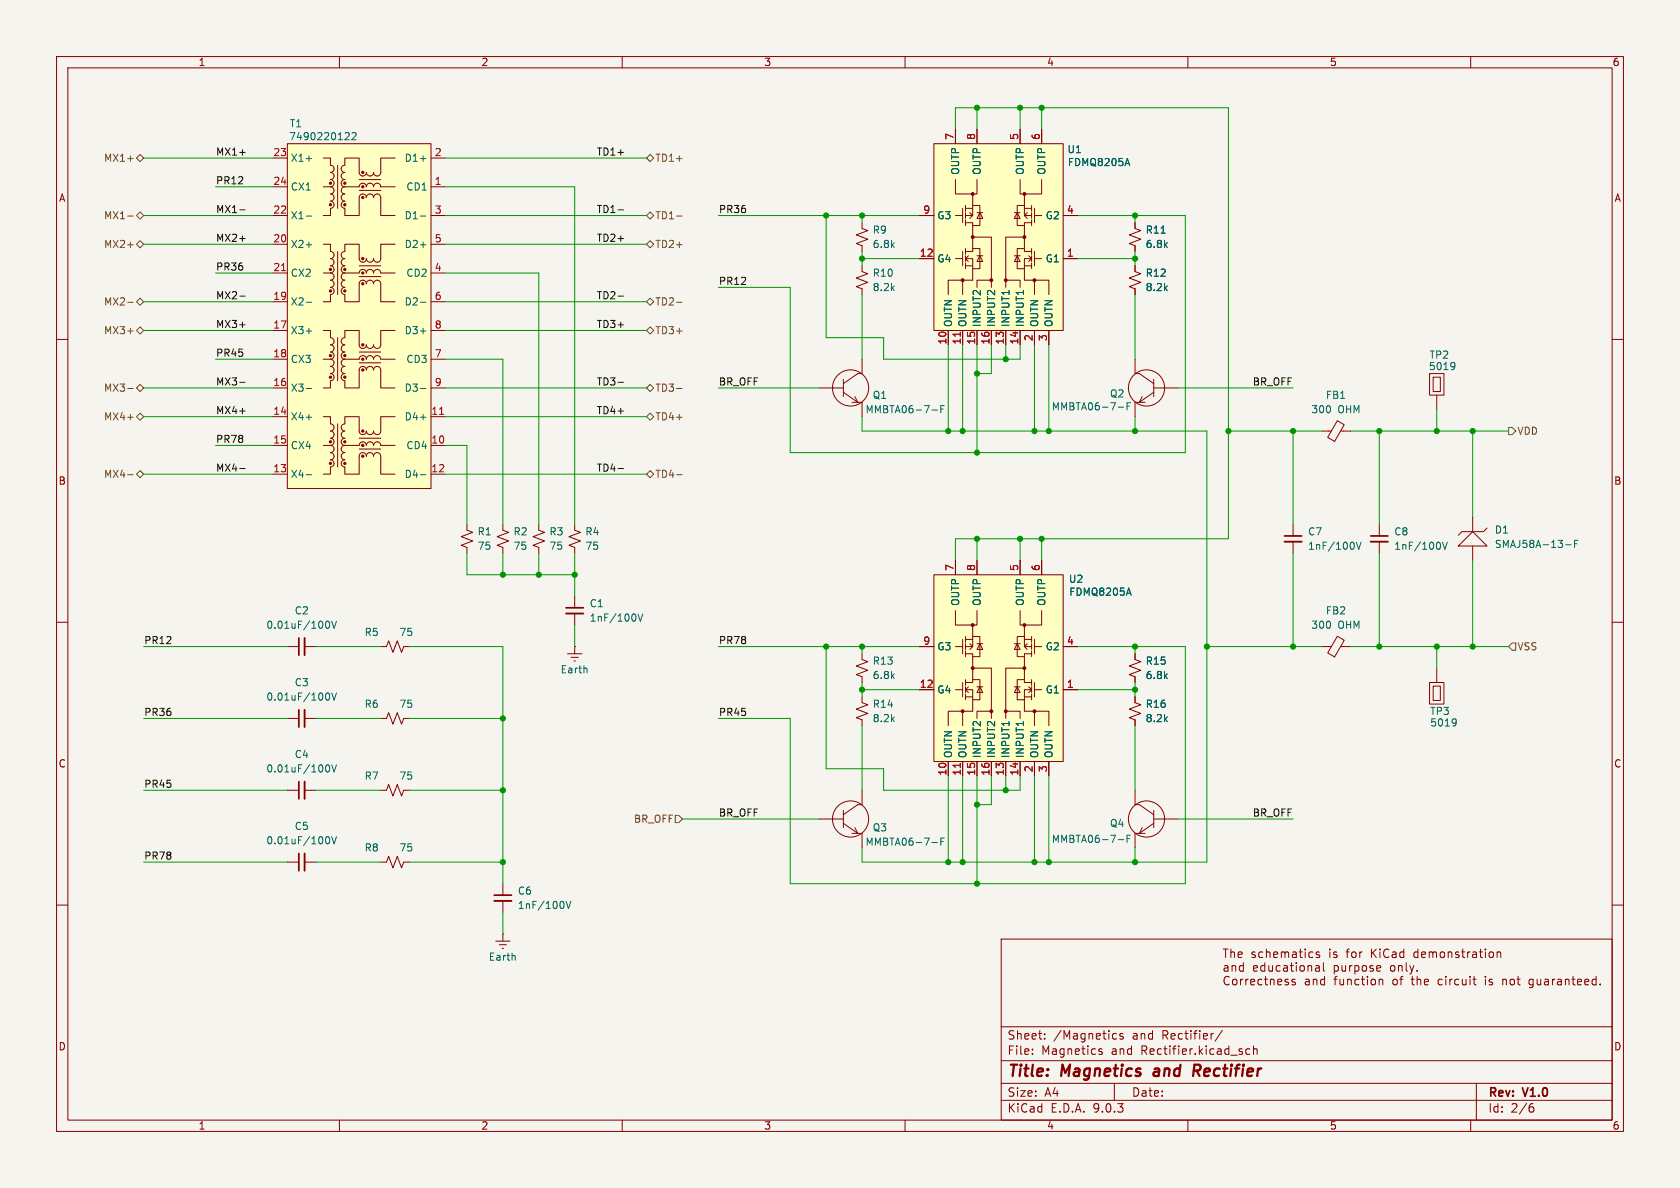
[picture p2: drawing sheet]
<svg xmlns="http://www.w3.org/2000/svg" width="297mm" height="210mm" viewBox="0 0 297 210" stroke-linecap="round" stroke-linejoin="round" font-family="sans-serif">
<path d="M0 0h297v210h-297z" fill="#f5f4ef" stroke="#f5f4ef" stroke-width=".18"/>
<g fill="none" stroke="#840000" stroke-width=".18">
<path d="M10 10h277v190h-277zM12 12h273v186h-273zM60 10v2M110 10v2M160 10v2M210 10v2M260 10v2M10 60h2M200.7 63.5v2.5h.7l2.6 1.8M202.4 71.1h-1.7v2.6M204 68.6h4.3M204 67.1v3"/>
<path d="M204 69.3l-2.6 1.8 .5-1M285 60h2M95.2 92.7v1l1.1 .4-2.1 .8 2.1 .7-2.1 .8 1 .4v1M101.6 92.7v1l1 .4-2 .8 2 .7-2 .8 1 .4v1M228.6 92.7v2M228.6 95.8v2M10 110h2M285 110h2M10 160h2M177 166h108v32h-108zM216.2 167.8h.9M216.7 167.8v1.5"/>
<path d="M216.7 172.7a.74 .74 0 0 0-.3 .9 .74 .74 0 0 0 .8 .4h.1M217.2 172.7h.1M217.6 167.8v1.5M217.6 168.4l.2-.1h.4v1M218 173.2l.4-.1 .3 .3v.4l-.3 .3-.4-.1-.1-.2v-.4zM218.9 168.8l.7-.2-.1-.3h-.4l-.2 .2 .1 .7h.5M219.3 173.1v1M219.7 173.1l-.2 .1-.2 .2M220.2 173.1v1M220.7 173.1l-.3 .1-.2 .2M221.1 173.6l.7-.1-.1-.3-.4-.1-.2 .2 .1 .7h.5M221.9 168.3h-.4l-.2 .2 .1 .2 .5 .1v.4h-.6"/>
<path d="M223.1 173.2l-.4-.1-.3 .3v.4l.1 .2h.6M223.2 168.3h-.4l-.3 .3v.4l.2 .2h.5M223.5 173.1h.6M223.7 172.6v1.3l.4 .2M223.9 168.4l.2-.1h.4v1M223.9 167.8v1.5M224.6 173.2l.2-.1 .4 .1v.9M224.6 173.1v1M225.2 168.8l.7-.2-.1-.3h-.4l-.2 .2v.7h.6M225.9 173.6l.7-.1-.1-.3-.4-.1-.2 .2 .1 .7h.5M226.5 168.4l.5-.1 .2 .2M226.5 168.3v1"/>
<path d="M227.2 168.5l.2-.2h.3l.1 1M227.2 168.5v.8M227.7 173.2l-.3-.1-.2 .2v.2l.5 .2v.3h-.5M228.5 168.3h.6l.1 1M229 173.2l-.4-.1-.2 .2 .1 .2 .5 .2v.3h-.6M229.2 168.6l-.5 .1a.29 .29 0 0 0-.3 .3 .29 .29 0 0 0 .3 .3l.5-.1M229.7 168.3h.5M229.9 167.8v1.3l.3 .2M230.7 167.8v.1M230.7 168.3v1M230.8 173.2h.6l.1 .9M231.5 173.5h-.5a.29 .29 0 0 0-.3 .3 .29 .29 0 0 0 .3 .3l.5-.1"/>
<path d="M232.1 168.3h-.4l-.3 .3v.4l.1 .2h.6M232.2 173.2l.2-.1 .3 .1 .1 .9M232.2 173.1v1M232.6 170.8h.6v.9M233.2 171l-.5 .1a.29 .29 0 0 0-.2 .3 .29 .29 0 0 0 .2 .3l.5-.1M233.2 168.3h-.3l-.2 .2v.2l.5 .1v.4h-.5M234 170.2v1.3l.2 .2M234.2 173.2l-.5-.1-.2 .3v.4l.1 .2h.6M234.2 172.6v1.5M235.1 167.8v.1M235.1 168.3v1M235.8 173.1h.6"/>
<path d="M236.1 172.7l-.1 1.4M236.3 168.3h-.3l-.3 .2 .1 .2 .5 .1v.4h-.6M236.9 173.1l.1 .9 .3 .1 .2-.1M237.2 170.7v.8l.1 .1 .4 .1M237.5 173.1v1M238 168.3h.5M238.2 173.2l.3-.1 .3 .1 .1 .9M238.2 173.1v1M238.5 167.8l-.3 .2v1.3M239.1 168.3h.4l.2 .3v.4l-.2 .3-.4-.1-.1-.2v-.4zM240.2 173.2l-.4-.1-.3 .3v.4l.2 .2h.5M240.4 168.3v1"/>
<path d="M240.7 173.1h.5M240.8 168.3h-.3l-.1 .3M240.9 172.6v1.3l.3 .2M241.3 170.7l.3 .3v.4l-.3 .3M241.7 172.6v.1M241.7 173.1v1M242.5 167.8v1.5M242.5 173.2l.4-.1 .3 .3v.4l-.3 .3-.4-.1-.1-.2v-.4zM242.7 168.4l.6 .9M243.3 167.8l-.8 .8M243.8 173.2l.2-.1 .4 .1 .1 .9M243.8 173.1v1"/>
<path d="M244 167.8v.1M244 168.3v1M245.5 167.9a.6 .6 0 0 0-.7 0 .6 .6 0 0 0-.2 .7 .56 .56 0 0 0 .3 .6 .56 .56 0 0 0 .6-.1M246.2 168.3h.5l.1 1M246.4 173.2l.3-.1 .3 .3v.4l-.3 .3-.3-.1-.2-.2v-.4zM246.8 168.6l-.5 .1a.29 .29 0 0 0-.2 .3 .29 .29 0 0 0 .2 .3l.5-.1M247.5 173.1h.5M247.7 172.7v1.4M248.2 168.3h-.5l-.2 .3v.4l.1 .2h.6M248.2 167.8v1.5M249.2 170.7l.4 1M249.5 173.1h.5"/>
<path d="M249.6 171.7l-.1 .3-.3 .2M249.7 172.6v1.3l.3 .2M250 170.7l-.4 1M250.5 173.2l.2-.1 .4 .1 .1 .9M250.5 172.6v1.5M250.7 168.3h-.5l-.2 .3v.4l.1 .2h.6M250.7 167.8v1.5M251.3 168.8l.7-.2v-.3h-.5l-.2 .2 .1 .7h.6M251.8 173.6l.7-.1v-.3l-.5-.1-.2 .2 .1 .7h.6M252.7 168.4l.4-.1 .2 .2M252.7 168.3v1M253.3 168.5l.2-.2h.4l.1 1"/>
<path d="M253.3 168.5v.8M254.7 168.3h.4l.3 .3v.4l-.3 .3-.4-.1-.1-.2v-.4zM255 173.2l-.5-.1-.3 .3v.4l.2 .2h.6M255.5 172.7h.1M255.6 172.6v.1M255.6 173.1v1M255.7 172.7h-.1M256 168.4l.2-.1h.4l.1 1M256 168.3v1M256.3 173.1v1M256.7 173.1l-.2 .1-.2 .2M257.9 173.2l-.4-.1-.3 .3v.4l.1 .2h.6"/>
<path d="M257.9 168.3h-.4l-.2 .2 .1 .2 .5 .1v.4h-.6M258.4 168.3h.6M258.5 173.1l.1 .9 .4 .1 .2-.1M258.6 167.8v1.3l.4 .2M259.2 173.1v1M259.5 168.3v1M259.8 172.7h.1M259.9 172.6v.1M259.9 173.1v1M259.9 168.3h-.3l-.1 .3M260 172.7h-.1M260.4 173.1h.6"/>
<path d="M260.4 168.3h.6v1M260.6 172.6v1.3l.4 .2M261 168.6l-.5 .1a.29 .29 0 0 0-.2 .3 .29 .29 0 0 0 .2 .3l.5-.1M261.5 168.3h.6M261.7 167.8v1.3l.4 .2M262.5 172.7h.1M262.6 172.6v.1M262.6 173.1v1M262.6 167.8v.1M262.6 168.3v1M262.7 172.7h-.1M263.4 168.3h.3l.3 .3v.4l-.3 .3-.3-.1-.2-.2v-.4z"/>
<path d="M263.8 173.2l-.3-.1-.3 .2 .1 .2 .5 .2v.3h-.6M264.7 168.4l.2-.1h.3l.1 1M264.7 168.3v1M265.7 173.2l.2-.1 .3 .1 .1 .9M265.7 173.1v1M267.1 173.2l.4-.1 .2 .3v.4l-.2 .3-.4-.1-.1-.2v-.4zM268.2 173.1h.5M268.4 172.6v1.3l.3 .2M271 173.2l-.4-.1-.3 .3v.4l.2 .2h.5M271 173.1v1.2l-.3 .3-.3-.1M271.7 173.1l.1 .9 .4 .1 .2-.1M272.4 173.1v1"/>
<path d="M273.1 173.2h.6v.9M273.7 173.5h-.5a.29 .29 0 0 0-.2 .3 .29 .29 0 0 0 .2 .3l.5-.1M274.5 173.1v1M274.9 173.1l-.3 .1-.1 .2M275.4 173.2h.6v.9M276 173.5h-.5a.29 .29 0 0 0-.2 .3 .29 .29 0 0 0 .2 .3l.5-.1M276.7 173.2l.3-.1 .3 .1 .1 .9M276.7 173.1v1M277.9 173.1h.6M278.1 172.6v1.3l.4 .2M278.9 173.6l.7-.1-.1-.3-.4-.1-.2 .2 .1 .7h.5M280.2 173.6l.7-.1-.1-.3-.4-.1-.2 .2v.7h.6"/>
<path d="M282.2 173.2l-.5-.1-.2 .3v.4l.1 .2h.6M282.2 172.6v1.5M282.9 174v.1M285 160h2M60 198v2M110 198v2M160 198v2M177 194.5h108M177 191.5h108M177 187.5h108M177 181.5h108M182.5 186.3v.1"/>
<path d="M182.5 185.5v.1M184.7 183.6v.1M184.7 182.8v.1M194.2 185.7l.7 .4-.2 .3-.5-.1M194.8 185.5l-.3-.1-.3 .2M197 182.7l.4 .1M197 191.5v3M197.4 183.6l-.4 .1M198.5 182.8l-.3-.1-.2 .2v.2l.5 .2v.3h-.5M210 198v2M216.1 182.1l-1.3 2M221 185.5l-.5-.1-.3 .3v.4l.2 .2h.6"/>
<path d="M221.6 185.5l.2-.1 .4 .1v.9M221.6 184.9v1.5M260 198v2M261 191.5v6.5M270.6 195.7h.4l.2 .3-.1 .5-.5 .1M271 195.1l-.4 .1"/>
<circle cx="202.7" cy="68.6" r="3.2"/>
</g>
<path d="M204.1 189.5l-.2 .4 .3 .3M211.5 189.3l.6 .9M211.9 188.2h-.7l-.3 2M212 189.2l-1 .1" fill="none" stroke="#840000" stroke-width=".4"/>
<path d="M197.7 72h.9M199.3 71.8h.4M199.9 71.2h-.6v1.3M239.4 96.1v.8M239.8 95.8l.4 1.3 .4-1.3" fill="none" stroke="#006464" stroke-width=".18"/>
<path d="M227.1 94.7h3" fill="none" stroke="#840000" stroke-width=".3"/>
<path d="M227.1 95.8h3" fill="none" stroke="#840000" stroke-width=".33"/>
<path d="M50.8 25.4h25.4v61h-25.4z" fill="#ffffc2"/>
<g fill="none" stroke="#840000" stroke-width=".18">
<path d="M48.3 33h2.5M48.3 27.9h2.5M48.3 38.1h2.5M50.8 25.4h25.4v61h-25.4zM57.1 27.9h1.3v1.3a.63 .63 0 0 1 .7 .6 .63 .63 0 0 1-.7 .7 .63 .63 0 0 1 .7 .6 .63 .63 0 0 1-.7 .6 .63 .63 0 0 1 .7 .7 .63 .63 0 0 1-.7 .6M57.1 33h1.3M58.4 33a.63 .63 0 0 1 .7 .7 .63 .63 0 0 1-.7 .6 .63 .63 0 0 1 .7 .6 .63 .63 0 0 1-.7 .7 .63 .63 0 0 1 .7 .6 .63 .63 0 0 1-.7 .6v1.3h-1.3M59.7 29.2v7.6M61 33a.63 .63 0 0 0-.7 .6 .63 .63 0 0 0 .7 .7 .63 .63 0 0 0-.7 .6 .63 .63 0 0 0 .7 .7 .64 .64 0 0 0-.7 .6 .64 .64 0 0 0 .7 .6v1.3h2.5v-3.2a.64 .64 0 0 1 .6-.6 .64 .64 0 0 1 .7 .6 .64 .64 0 0 1 .6-.6 .64 .64 0 0 1 .6 .6 .63 .63 0 0 1 .7-.6 .63 .63 0 0 1 .6 .6v3.2h2.5M61 33h2.5a.63 .63 0 0 1 .6-.6 .63 .63 0 0 1 .7 .6 .64 .64 0 0 1 .6-.6 .64 .64 0 0 1 .6 .6 .63 .63 0 0 1 .7-.6 .63 .63 0 0 1 .6 .6h2.5M63.5 31.8h3.8M63.5 33.7h3.8"/>
<path d="M64.8 30.5a.64 .64 0 0 1-.7 .6 .64 .64 0 0 1-.6-.6v-2.6h-2.5v1.3a.64 .64 0 0 0-.7 .6 .64 .64 0 0 0 .7 .7 .63 .63 0 0 0-.7 .6 .63 .63 0 0 0 .7 .6 .64 .64 0 0 0-.7 .7 .64 .64 0 0 0 .7 .6M69.8 27.9h-2.5v2.6a.63 .63 0 0 1-.6 .6 .63 .63 0 0 1-.7-.6 .63 .63 0 0 1-.6 .6 .63 .63 0 0 1-.6-.6M76.2 33h2.5M76.2 27.9h2.5M76.2 38.1h2.5M152.4 39.4v1l1 .4-2 .7 2 .8-2 .8 1 .3v1.1M48.3 48.3h2.5M48.3 43.2h2.5M48.3 53.3h2.5M48.3 58.4h2.5M57.1 43.2h1.3v1.3a.63 .63 0 0 1 .7 .6 .63 .63 0 0 1-.7 .6 .63 .63 0 0 1 .7 .7 .63 .63 0 0 1-.7 .6 .63 .63 0 0 1 .7 .6 .63 .63 0 0 1-.7 .7M57.1 58.4h1.3v1.3a.63 .63 0 0 1 .7 .6 .63 .63 0 0 1-.7 .7 .63 .63 0 0 1 .7 .6 .63 .63 0 0 1-.7 .6 .63 .63 0 0 1 .7 .7 .63 .63 0 0 1-.7 .6"/>
<path d="M57.1 48.3h1.3M58.4 48.3a.63 .63 0 0 1 .7 .6 .63 .63 0 0 1-.7 .6 .63 .63 0 0 1 .7 .7 .63 .63 0 0 1-.7 .6M58.4 50.8a.63 .63 0 0 1 .7 .6 .63 .63 0 0 1-.7 .7v1.2h-1.3M59.7 44.5v7.6M59.7 59.7v7.6M61 48.3a.63 .63 0 0 0-.7 .6 .63 .63 0 0 0 .7 .6 .63 .63 0 0 0-.7 .7 .63 .63 0 0 0 .7 .6 .64 .64 0 0 0-.7 .6 .64 .64 0 0 0 .7 .7v1.2h2.5v-3.1a.64 .64 0 0 1 .6-.7 .64 .64 0 0 1 .7 .7 .64 .64 0 0 1 .6-.7 .64 .64 0 0 1 .6 .7 .63 .63 0 0 1 .7-.7 .63 .63 0 0 1 .6 .7v3.1h2.5M61 45.7a.63 .63 0 0 0-.7 .7 .63 .63 0 0 0 .7 .6 .64 .64 0 0 0-.7 .6 .64 .64 0 0 0 .7 .7M63.5 47h3.8M63.5 48.9h3.8M64.1 47.6a.64 .64 0 0 1 .7 .7 .64 .64 0 0 1 .6-.7M64.1 47.6a.64 .64 0 0 0-.6 .7h-2.5M64.8 45.7a.64 .64 0 0 1-.7 .7 .64 .64 0 0 1-.6-.7v-2.5h-2.5v1.3a.64 .64 0 0 0-.7 .6 .64 .64 0 0 0 .7 .6"/>
<path d="M65.4 47.6a.66 .66 0 0 1 .6 .7 .63 .63 0 0 1 .7-.7M66.7 47.6a.64 .64 0 0 1 .6 .7h2.5M69.8 43.2h-2.5v2.5a.63 .63 0 0 1-.6 .7 .63 .63 0 0 1-.7-.7 .63 .63 0 0 1-.6 .7 .63 .63 0 0 1-.6-.7M69.8 58.4h-2.5v2.6a.63 .63 0 0 1-.6 .6 .63 .63 0 0 1-.7-.6 .63 .63 0 0 1-.6 .6 .63 .63 0 0 1-.6-.6M76.2 48.3h2.5M76.2 43.2h2.5M76.2 53.3h2.5M76.2 58.4h2.5M152.4 47v1l1 .4-2 .7 2 .8-2 .8 1 .4v1M48.3 63.5h2.5M48.3 78.7h2.5M48.3 68.6h2.5"/>
<path d="M48.3 73.7h2.5M57.1 73.7h1.3v1.2a.64 .64 0 0 1 .7 .7 .64 .64 0 0 1-.7 .6 .63 .63 0 0 1 .7 .6 .63 .63 0 0 1-.7 .7 .63 .63 0 0 1 .7 .6 .63 .63 0 0 1-.7 .6M57.1 78.7h1.3a.63 .63 0 0 1 .7 .7 .63 .63 0 0 1-.7 .6 .63 .63 0 0 1 .7 .6 .63 .63 0 0 1-.7 .7 .63 .63 0 0 1 .7 .6 .63 .63 0 0 1-.7 .7v1.2h-1.3M57.1 63.5h1.3M58.4 63.5a.63 .63 0 0 1 .7 .6 .63 .63 0 0 1-.7 .7 .63 .63 0 0 1 .7 .6 .63 .63 0 0 1-.7 .6 .63 .63 0 0 1 .7 .7 .63 .63 0 0 1-.7 .6v1.3h-1.3M59.7 74.9v7.7M61 63.5a.63 .63 0 0 0-.7 .6 .63 .63 0 0 0 .7 .7 .63 .63 0 0 0-.7 .6 .63 .63 0 0 0 .7 .6 .64 .64 0 0 0-.7 .7 .64 .64 0 0 0 .7 .6v1.3h2.5v-3.2a.64 .64 0 0 1 .6-.6 .64 .64 0 0 1 .7 .6 .64 .64 0 0 1 .6-.6 .64 .64 0 0 1 .6 .6 .63 .63 0 0 1 .7-.6 .63 .63 0 0 1 .6 .6v3.2h2.5M61 63.5h2.5a.63 .63 0 0 1 .6-.6 .63 .63 0 0 1 .7 .6 .64 .64 0 0 1 .6-.6 .64 .64 0 0 1 .6 .6 .63 .63 0 0 1 .7-.6 .63 .63 0 0 1 .6 .6h2.5M61 78.7h2.5a.64 .64 0 0 1 .6-.6 .64 .64 0 0 1 .7 .6 .64 .64 0 0 1 .6-.6 .64 .64 0 0 1 .6 .6 .63 .63 0 0 1 .7-.6 .63 .63 0 0 1 .6 .6h2.5M63.5 62.2h3.8M63.5 64.1h3.8M63.5 77.5h3.8"/>
<path d="M63.5 79.4h3.8M64.8 76.2a.65 .65 0 0 0 .6 .6M64.8 76.2a.64 .64 0 0 1-.7 .6 .64 .64 0 0 1-.6-.6v-2.5h-2.5v1.2a.63 .63 0 0 0-.7 .7 .63 .63 0 0 0 .7 .6 .63 .63 0 0 0-.7 .6 .63 .63 0 0 0 .7 .7 .63 .63 0 0 0-.7 .6 .63 .63 0 0 0 .7 .6 .63 .63 0 0 0-.7 .7 .63 .63 0 0 0 .7 .6 .63 .63 0 0 0-.7 .6 .63 .63 0 0 0 .7 .7 .64 .64 0 0 0-.7 .6 .64 .64 0 0 0 .7 .7v1.2h2.5v-3.2a.64 .64 0 0 1 .6-.6 .64 .64 0 0 1 .7 .6 .64 .64 0 0 1 .6-.6 .64 .64 0 0 1 .6 .6 .63 .63 0 0 1 .7-.6 .63 .63 0 0 1 .6 .6v3.2h2.5M64.8 61a.64 .64 0 0 1-.7 .6 .64 .64 0 0 1-.6-.6v-2.6h-2.5v1.3a.64 .64 0 0 0-.7 .6 .64 .64 0 0 0 .7 .7 .63 .63 0 0 0-.7 .6 .63 .63 0 0 0 .7 .6 .64 .64 0 0 0-.7 .7 .64 .64 0 0 0 .7 .6M65.4 76.8a.63 .63 0 0 0 .6-.6 .65 .65 0 0 0 .7 .6M69.8 73.7h-2.5v2.5a.63 .63 0 0 1-.6 .6M76.2 63.5h2.5M76.2 78.7h2.5M76.2 68.6h2.5M76.2 73.7h2.5M144.8 68.6h4.3M149.1 67.1v3"/>
<path d="M149.1 69.3l2.5 1.8-.5-1M150.6 71.1h1.8v2.6M152.4 63.5v2.5h-.8l-2.5 1.8M48.3 83.8h2.5M76.2 83.8h2.5M260.3 94l2.6 2.5h-5.1zM260.3 91.4v2.6M260.3 96.5v2.6M262.9 93.3l-.6 .7h-3.9l-.6 .6M100.3 115.6h2.6M101 116.2h1.2M101.5 116.8h.2"/>
<path d="M101.6 114.3h.1M101.6 114.3v1.3M200.7 115.6v1l1 .4-2.1 .7 2.1 .8-2.1 .8 1.1 .3v1.1M50.8 139.7h2M53.8 139.7h2.1M67.3 139.7h1l.4-1 .8 2 .7-2 .8 2 .4-1h1M67.3 152.4h1l.4-1 .8 2 .7-2 .8 2 .4-1h1"/>
<circle cx="150.4" cy="68.6" r="3.2"/>
</g>
<g fill="#840000" stroke="#840000" stroke-width=".18">
<circle cx="64.1" cy="30.5" r=".2"/>
<circle cx="64.1" cy="33" r=".2"/>
<circle cx="64.1" cy="34.9" r=".2"/>
<circle cx="64.1" cy="45.7" r=".2"/>
<circle cx="64.1" cy="48.3" r=".2"/>
<circle cx="64.1" cy="50.2" r=".2"/>
<circle cx="64.1" cy="61" r=".2"/>
<circle cx="64.1" cy="63.5" r=".2"/>
<circle cx="64.1" cy="65.4" r=".2"/>
<circle cx="64.1" cy="76.2" r=".2"/>
<circle cx="64.1" cy="78.7" r=".2"/>
<circle cx="64.1" cy="80.6" r=".2"/>
<circle cx="61" cy="32.4" r=".2"/>
<circle cx="61" cy="36.2" r=".2"/>
<circle cx="61" cy="47.6" r=".2"/>
<circle cx="61" cy="51.4" r=".2"/>
<circle cx="61" cy="62.9" r=".2"/>
<circle cx="61" cy="66.7" r=".2"/>
<circle cx="61" cy="78.1" r=".2"/>
<circle cx="61" cy="81.9" r=".2"/>
<circle cx="58.4" cy="32.4" r=".2"/>
<circle cx="58.4" cy="36.2" r=".2"/>
<circle cx="58.4" cy="47.6" r=".2"/>
<circle cx="58.4" cy="51.4" r=".2"/>
<circle cx="58.4" cy="62.9" r=".2"/>
<circle cx="58.4" cy="66.7" r=".2"/>
<circle cx="58.4" cy="78.1" r=".2"/>
<circle cx="58.4" cy="81.9" r=".2"/>
</g>
<g fill="none" stroke="#006464" stroke-width=".18">
<path d="M54.1 28h1M54.1 38.2h1M61.2 23.4l.4 .1 .1 .3-.7 .9h.7M62.2 23.6l.5-.2 .3 .4-.8 .9h.8M74.3 28h1M74.3 38.2h1M54.1 43.3h1M54.1 53.4h1M54.1 58.5h1M74.3 43.3h1M74.3 53.4h1M74.3 58.5h1"/>
<path d="M54.1 68.7h1M54.1 73.8h1M74.3 68.7h1M74.3 73.8h1M164.8 72.5h.9M166.3 72.3h.4M166.9 71.7h-.6v1.3M54.1 83.9h1M74.3 83.9h1M276.8 96.3h1M278.4 96.1h.4M279 95.5h-.6v1.3"/>
<path d="M103.7 118.2l.1 .7M57.7 135.3l.2-.1a.68 .68 0 0 1 .4 .6 .68 .68 0 0 1-.4 .7l-.2-.2M58.6 135.2l.5 1.3 .4-1.3"/>
</g>
<path d="M49.8 47.8h.7M77.7 73.2h.7" fill="none" stroke="#a90000" stroke-width=".18"/>
<path d="M52.8 138.2v3" fill="none" stroke="#840000" stroke-width=".3"/>
<path d="M53.8 138.2v3" fill="none" stroke="#840000" stroke-width=".33"/>
<path d="M165.1 101.6h22.9v33h-22.9z" fill="#ffffc2"/>
<g fill="none" stroke="#840000" stroke-width=".18">
<path d="M233.7 76.2h1.6M236.4 74.4l1.2 .7-1.7 2.9-1.2-.7zM237 76.2h1.8M252.7 66h2.6v3.9h-2.6zM253.4 66.7h1.2v2.5h-1.2zM254 69.9v2.5M82.5 92.7v1l1.1 .4-2.1 .8 2.1 .7-2.1 .8 1 .4v1M88.9 92.7v1l1 .4-2 .8 2 .7-2 .8 1 .4v1M168.9 99.1v2.5M172.7 99.1v2.5M180.3 99.1v2.5M184.1 99.1v2.5"/>
<path d="M243.8 92.7v2M243.8 95.8v2M50.8 114.3h2M53.8 114.3h2.1M67.3 114.3h1l.4-1 .8 2 .7-2 .8 2 .4-1h1M101.6 105.4v2M101.6 108.5v2M152.4 115.6v1l1 .4-2 .7 2 .8-2 .8 1 .3v1.1M162.6 114.3h2.5M165.1 101.6h22.9v33h-22.9zM168.9 108v2.5h3.8v-2.5M168.9 114.3h1.3"/>
<path d="M170.2 113v2.6M170.7 115.6h1.3v5.1h-1.3M170.7 112.5v1M170.7 113.8v1M170.7 115.1v1M171.4 113.8l.6 .5-.6 .5M172 110.5v2.5h-1.3M172 113v1.3h-1.3M172 112.5h1.2v3.6h-1.2M172 118.1h3.3v8.9M172.7 113.8h1M173.2 113.8l.5 1h-1z"/>
<path d="M179.3 113.8h1M179.8 113.8l.5 1h-1zM180.3 108v2.5h3.8v-2.5M181.1 112.5h-1.3v3.6h1.3M181.1 118.1h-3.3v8.9M181.1 110.5v2.5h1.3M181.1 113v1.3h1.3M181.6 113.8l-.5 .5 .5 .5M182.4 115.6h-1.3v5.1h1.3M182.4 112.5v1M182.4 113.8v1M182.4 115.1v1"/>
<path d="M182.9 114.3h1.2M182.9 113v2.6M188 114.3h2.5M233.7 114.3h1.6M236.4 112.5l1.2 .7-1.7 2.9-1.2-.7zM237 114.3h1.8M254 118.1v2.6M50.8 127h2M53.8 127h2.1M67.3 127h1l.4-1 .8 2 .7-2 .8 2 .4-1h1M152.4 123.2v1l1 .4-2 .7 2 .8-2 .8 1 .4v1M152.4 139.7v2.5h-.8l-2.5 1.8"/>
<path d="M162.6 121.9h2.5M167.6 134.6v2.6M168.9 121.9h1.3M170.2 125.7v2.6M170.2 120.7v2.5M170.2 134.6v2.6M170.7 121.9h1.3v3.8h-4.4v2.6M170.7 120.1v1.1M170.7 121.4v1M170.7 122.7v1M170.7 121.9l.5 .5M170.7 123.2h1.3"/>
<path d="M171.2 121.4l-.5 .5M172 120.1h1.2v3.6h-1.2M172.7 121.4h1M172.7 134.6v2.6M173.2 121.4l.5 1h-1zM175.3 125.7h-2.6v1.3M175.3 134.6v2.6M177.8 125.7h2.5v1.3M177.8 134.6v2.6M179.3 121.4h1M179.8 121.4l.5 1h-1zM180.3 134.6v2.6"/>
<path d="M181.1 120.1h-1.3v3.6h1.3M181.1 123.2h1.3M181.9 121.4l.5 .5M182.4 121.9h-1.3v3.8h4.3v2.6M182.4 120.1v1.1M182.4 121.4v1M182.4 122.7v1M182.4 121.9l-.5 .5M182.9 125.7v2.6M182.9 121.9h1.2M182.9 120.7v2.5M182.9 134.6v2.6"/>
<path d="M185.4 134.6v2.6M188 121.9h2.5M200.7 123.2v1l1 .4-2.1 .7 2.1 .8-2.1 .8 1.1 .4v1M200.7 139.7v2.5h.7l2.6 1.8M252.7 120.7h2.6v3.8h-2.6zM253.4 121.3h1.2v2.5h-1.2zM50.8 152.4h2M53.8 152.4h2.1M88.9 156.2v2M88.9 159.3v2M144.8 144.8h4.3M149.1 143.3v3"/>
<path d="M149.1 145.5l2.5 1.8-.5-1M150.6 147.3h1.8v2.6M202.4 147.3h-1.7v2.6M204 144.8h4.3M204 143.3v3M204 145.5l-2.6 1.8 .5-1M87.6 166.4h2.6M88.3 167h1.2M88.8 167.6h.2M88.9 165.1h.1M88.9 165.1v1.3"/>
<circle cx="150.4" cy="144.8" r="3.2"/>
<circle cx="202.7" cy="144.8" r="3.2"/>
</g>
<g fill="#840000" stroke="#840000" stroke-width=".18">
<circle cx="170.2" cy="125.7" r=".25"/>
<circle cx="172" cy="110.5" r=".25"/>
<circle cx="172" cy="118.1" r=".25"/>
<circle cx="175.3" cy="125.7" r=".25"/>
<circle cx="177.8" cy="125.7" r=".25"/>
<circle cx="181.1" cy="110.5" r=".25"/>
<circle cx="181.1" cy="118.1" r=".25"/>
<circle cx="182.9" cy="125.7" r=".25"/>
</g>
<path d="M169.8 134.9v.7" fill="none" stroke="#a90000" stroke-width=".18"/>
<g fill="none" stroke="#006464" stroke-width=".18">
<path d="M257 64.1l.1 .1a1.03 1.03 0 0 1-.1 1.1M257.2 64.6l-.2 .3M254.6 96.1v.8M255 95.8l.4 1.3 .5-1.3M57.7 109.9l.2-.1a.68 .68 0 0 1 .4 .6 .68 .68 0 0 1-.4 .7l-.2-.2M58.6 109.8l.5 1.3 .4-1.3M112.4 108.8v.8M112.8 108.5l.4 1.3 .4-1.3M199.3 104.9h.6M199.6 104l.4 1.2M57.7 122.6l.2-.1a.68 .68 0 0 1 .4 .6 .68 .68 0 0 1-.4 .7l-.2-.2M58.6 122.5l.5 1.3 .4-1.3"/>
<path d="M178.4 127.5v.8M180.9 127.5v.8M257.2 127.1l.2 .1a1.03 1.03 0 0 1-.2 1.1M257.4 127.6l-.2 .3M57.7 148l.2-.1a.68 .68 0 0 1 .4 .6 .68 .68 0 0 1-.4 .7l-.2-.2M58.6 147.9l.5 1.3 .4-1.3M99.7 159.6v.8M100.1 159.3l.4 1.3 .4-1.3M164.8 148.9h.9M166.3 148.8h.4M166.9 148.2h-.6v1.2M197.7 148.4h.9"/>
<path d="M199.3 148.3h.4M199.9 147.6h-.6v1.3M91 169l.1 .7"/>
</g>
<path d="M242.3 94.7h3.1M52.8 112.8v3M100.1 107.4h3M52.8 125.5v3M52.8 150.9v3M87.4 158.2h3" fill="none" stroke="#840000" stroke-width=".3"/>
<path d="M242.3 95.8h3.1M53.8 112.8v3M100.1 108.5h3M53.8 125.5v3M53.8 150.9v3M87.4 159.3h3" fill="none" stroke="#840000" stroke-width=".33"/>
<path d="M165.1 25.4h22.9v33h-22.9z" fill="#ffffc2"/>
<g fill="none" stroke="#840000" stroke-width=".18">
<path d="M162.6 38.1h2.5M165.1 25.4h22.9v33h-22.9zM168.9 31.8v2.5h3.8v-2.5M168.9 38.1h1.3M168.9 22.9v2.5M170.2 36.8v2.6M170.7 39.4h1.3v5.1h-1.3M170.7 36.3v1M170.7 37.6v1M170.7 38.9v1M171.4 37.6l.6 .5-.6 .5M172 34.3v2.5h-1.3"/>
<path d="M172 36.8v1.3h-1.3M172 36.3h1.2v3.6h-1.2M172.7 37.6h1M172.7 22.9v2.5M173.2 37.6l.5 1h-1zM179.3 37.6h1M179.8 37.6l.5 1h-1zM180.3 31.8v2.5h3.8v-2.5M180.3 22.9v2.5M181.1 36.3h-1.3v3.6h1.3M181.1 34.3v2.5h1.3M181.1 36.8v1.3h1.3"/>
<path d="M181.6 37.6l-.5 .5 .5 .5M182.4 39.4h-1.3v5.1h1.3M182.4 36.3v1M182.4 37.6v1M182.4 38.9v1M182.9 38.1h1.2M182.9 36.8v2.6M184.1 22.9v2.5M188 38.1h2.5M200.7 39.4v1l1 .4-2.1 .7 2.1 .8-2.1 .8 1.1 .3v1.1M162.6 45.7h2.5M167.6 58.4v2.6"/>
<path d="M168.9 45.7h1.3M170.2 49.5v2.6M170.2 44.5v2.5M170.2 58.4v2.6M170.7 45.7h1.3v3.8h-4.4v2.6M170.7 43.9v1.1M170.7 45.2v1M170.7 46.5v1M170.7 45.7l.5 .5M170.7 47h1.3M171.2 45.2l-.5 .5M172 41.9h3.3v8.9"/>
<path d="M172 43.9h1.2v3.6h-1.2M172.7 45.2h1M172.7 58.4v2.6M173.2 45.2l.5 1h-1zM175.3 49.5h-2.6v1.3M175.3 58.4v2.6M177.8 49.5h2.5v1.3M177.8 58.4v2.6M179.3 45.2h1M179.8 45.2l.5 1h-1zM180.3 58.4v2.6M181.1 41.9h-3.3v8.9"/>
<path d="M181.1 43.9h-1.3v3.6h1.3M181.1 47h1.3M181.9 45.2l.5 .5M182.4 45.7h-1.3v3.8h4.3v2.6M182.4 43.9v1.1M182.4 45.2v1M182.4 46.5v1M182.4 45.7l-.5 .5M182.9 49.5v2.6M182.9 45.7h1.2M182.9 44.5v2.5M182.9 58.4v2.6"/>
<path d="M185.4 58.4v2.6M188 45.7h2.5M200.7 47v1l1 .4-2.1 .7 2.1 .8-2.1 .8 1.1 .4v1M168.9 99.1v2.5M172.7 99.1v2.5M180.3 99.1v2.5M184.1 99.1v2.5M162.6 114.3h2.5M188 114.3h2.5M200.7 115.6v1M200.7 119.6v1.1M162.6 121.9h2.5"/>
<path d="M167.6 134.6v2.6M170.2 134.6v2.6M172.7 134.6v2.6M175.3 134.6v2.6M177.8 134.6v2.6M180.3 134.6v2.6M182.9 134.6v2.6M185.4 134.6v2.6M188 121.9h2.5M200.7 123.2v1M200.7 127.3v1"/>
</g>
<g fill="#840000" stroke="#840000" stroke-width=".18">
<circle cx="170.2" cy="49.5" r=".25"/>
<circle cx="172" cy="34.3" r=".25"/>
<circle cx="172" cy="41.9" r=".25"/>
<circle cx="175.3" cy="49.5" r=".25"/>
<circle cx="177.8" cy="49.5" r=".25"/>
<circle cx="181.1" cy="34.3" r=".25"/>
<circle cx="181.1" cy="41.9" r=".25"/>
<circle cx="182.9" cy="49.5" r=".25"/>
</g>
<path d="M169.8 58.7v.7M169.8 134.9v.7" fill="none" stroke="#a90000" stroke-width=".18"/>
<path d="M199 28.9h.6M199.3 28l.4 1.3M178.4 51.3v.8M180.9 51.3v.8M205.3 41.2h.7M199.3 104.9h.6M199.6 104l.4 1.2M178.4 127.5v.8M180.9 127.5v.8" fill="none" stroke="#006464" stroke-width=".18"/>
<g fill="none" stroke="#725600" stroke-width=".18">
<path d="M22.6 38.2h.9M22.6 28h.9M24.1 38.1l.7-.6 .6 .6-.6 .6zM24.1 27.9l.7-.6 .6 .6-.6 .7zM114.3 27.9l.6-.6 .7 .6-.7 .7zM114.3 38.1l.6-.6 .7 .6-.7 .6zM119.6 38.2h1M22.6 53.4h.9M22.6 43.3h.9M22.6 58.5h.9M24.1 53.3l.7-.6 .6 .6-.6 .7zM24.1 58.4l.7-.6 .6 .6-.6 .7z"/>
<path d="M24.8 42.5l.6 .7-.6 .6-.7-.6zM114.3 53.3l.6-.6 .7 .6-.7 .7zM114.3 43.2l.6-.7 .7 .7-.7 .6zM114.3 58.4l.6-.6 .7 .6-.7 .7zM119.6 53.4h1M22.6 68.7h.9M22.6 73.8h.9M24.1 68.6l.7-.7 .6 .7-.6 .6zM24.1 73.7l.7-.7 .6 .7-.6 .6zM114.3 68.6l.6-.7 .7 .7-.7 .6zM114.3 73.7l.6-.7 .7 .7-.7 .6zM119.6 68.7h1"/>
<path d="M266.7 75.6h.6l.7 .6-.7 .6h-.6zM22.6 83.9h.9M24.1 83.8l.7-.6 .6 .6-.6 .7zM114.3 83.8l.6-.6 .7 .6-.7 .7zM119.6 83.9h1M267.3 113.7h.7v1.2h-.7l-.6-.6zM119.4 144.1h.6l.6 .7-.6 .6h-.6z"/>
</g>
<path d="M42.4 26.9h.9M42.4 37.1h.9M109.3 37.1h.9M42.4 52.3h.9M42.4 57.4h.9M42.4 42.2h.9M109.3 52.3h.9M42.4 72.7h.9M42.4 67.6h.9M109.3 67.6h.9M42.4 82.8h.9M109.3 82.8h.9" fill="none" stroke="#0f0f0f" stroke-width=".18"/>
<g fill="none" stroke="#009600" stroke-width=".18">
<path d="M172.7 19.1v3.8M180.3 19.1v3.8M184.1 19.1v3.8M25.4 27.9h22.9M25.4 38.1h22.9M38.1 33h10.2M78.7 33h22.9v59.7M78.7 27.9h35.6M78.7 38.1h35.6M127 38.1h35.6M146 38.1v21.6h10.2v3.8h24.1v-2.5M152.4 38.1v1.3"/>
<path d="M168.9 22.9v-3.8h48.3v76.2h-48.3v3.8M190.5 38.1h19v41.9h-69.8v-29.2h-12.7M200.7 38.1v1.3M25.4 43.2h22.9M25.4 58.4h22.9M25.4 53.3h22.9M38.1 48.3h10.2M78.7 48.3h16.5v44.4M78.7 43.2h35.6M78.7 58.4h35.6M78.7 53.3h35.6M152.4 44.5v2.5"/>
<path d="M152.4 52.1v11.4M152.4 45.7h10.2M190.5 45.7h10.2M200.7 44.5v2.5M200.7 52.1v11.4M25.4 68.6h22.9M25.4 73.7h22.9M38.1 63.5h10.2M38.1 78.7h10.2M78.7 63.5h10.2v29.2M78.7 68.6h35.6M78.7 73.7h35.6"/>
<path d="M78.7 78.7h3.8v14M127 68.6h17.8M152.4 73.7v2.5h61v76.2h-61v-2.5M167.6 61v15.2M170.2 61v15.2M172.7 61v19M175.3 61v5h-2.6M177.8 61v2.5M182.9 61v15.2M185.4 61v15.2M200.7 73.7v2.5M208.3 68.6h20.3"/>
<path d="M217.2 76.2h16.5M228.6 76.2v16.5M238.8 76.2h27.9M243.8 76.2v16.5M254 72.4v3.8M260.3 76.2v15.2M25.4 83.8h22.9M78.7 83.8h35.6M82.5 97.8v3.8h19.1M88.9 97.8v3.8M95.2 97.8v3.8M101.6 97.8v7.6"/>
<path d="M172.7 95.3v3.8M180.3 95.3v3.8M184.1 95.3v3.8M228.6 97.8v16.5M243.8 97.8v16.5M260.3 99.1v15.2M25.4 114.3h25.4M55.9 114.3h11.4M72.4 114.3h16.5v41.9M101.6 110.5v3.8M127 114.3h35.6M146 114.3v21.6h10.2v3.8h24.1v-2.5"/>
<path d="M152.4 114.3v1.3M190.5 114.3h19v41.9h-69.8v-29.2h-12.7M200.7 114.3v1.3M213.4 114.3h20.3M238.8 114.3h27.9M254 114.3v3.8M25.4 127h25.4M25.4 139.7h25.4M55.9 127h11.4M55.9 139.7h11.4M72.4 127h16.5M72.4 139.7h16.5"/>
<path d="M152.4 120.7v2.5M152.4 128.3v11.4M152.4 121.9h10.2M167.6 137.2v15.2M170.2 137.2v15.2M172.7 137.2v19M175.3 137.2v5h-2.6M177.8 137.2v2.5M182.9 137.2v15.2M185.4 137.2v15.2M190.5 121.9h10.2M200.7 120.7v2.5"/>
<path d="M200.7 128.3v11.4M25.4 152.4h25.4M55.9 152.4h11.4M72.4 152.4h16.5M120.6 144.8h24.2M200.7 149.9v2.5M208.3 144.8h20.3M88.9 161.3v3.8"/>
</g>
<g fill="#009600" stroke="#009600" stroke-width=".18">
<circle cx="152.4" cy="114.3" r=".46"/>
<circle cx="146" cy="114.3" r=".46"/>
<circle cx="170.2" cy="152.4" r=".46"/>
<circle cx="172.7" cy="156.2" r=".46"/>
<circle cx="167.6" cy="152.4" r=".46"/>
<circle cx="101.6" cy="101.6" r=".46"/>
<circle cx="95.2" cy="101.6" r=".46"/>
<circle cx="88.9" cy="101.6" r=".46"/>
<circle cx="88.9" cy="139.7" r=".46"/>
<circle cx="88.9" cy="127" r=".46"/>
<circle cx="88.9" cy="152.4" r=".46"/>
<circle cx="167.6" cy="76.2" r=".46"/>
<circle cx="172.7" cy="80" r=".46"/>
<circle cx="170.2" cy="76.2" r=".46"/>
<circle cx="185.4" cy="76.2" r=".46"/>
<circle cx="182.9" cy="76.2" r=".46"/>
<circle cx="200.7" cy="76.2" r=".46"/>
<circle cx="184.1" cy="19.1" r=".46"/>
<circle cx="180.3" cy="19.1" r=".46"/>
<circle cx="172.7" cy="19.1" r=".46"/>
<circle cx="177.8" cy="63.5" r=".46"/>
<circle cx="200.7" cy="38.1" r=".46"/>
<circle cx="200.7" cy="45.7" r=".46"/>
<circle cx="217.2" cy="76.2" r=".46"/>
<circle cx="243.8" cy="76.2" r=".46"/>
<circle cx="228.6" cy="76.2" r=".46"/>
<circle cx="180.3" cy="95.3" r=".46"/>
<circle cx="184.1" cy="95.3" r=".46"/>
<circle cx="152.4" cy="45.7" r=".46"/>
<circle cx="152.4" cy="38.1" r=".46"/>
<circle cx="172.7" cy="66" r=".46"/>
<circle cx="146" cy="38.1" r=".46"/>
<circle cx="177.8" cy="139.7" r=".46"/>
<circle cx="172.7" cy="142.2" r=".46"/>
<circle cx="200.7" cy="152.4" r=".46"/>
<circle cx="182.9" cy="152.4" r=".46"/>
<circle cx="185.4" cy="152.4" r=".46"/>
<circle cx="200.7" cy="121.9" r=".46"/>
<circle cx="213.4" cy="114.3" r=".46"/>
<circle cx="200.7" cy="114.3" r=".46"/>
<circle cx="172.7" cy="95.3" r=".46"/>
<circle cx="152.4" cy="121.9" r=".46"/>
<circle cx="243.8" cy="114.3" r=".46"/>
<circle cx="228.6" cy="114.3" r=".46"/>
<circle cx="254" cy="76.2" r=".46"/>
<circle cx="260.3" cy="114.3" r=".46"/>
<circle cx="254" cy="114.3" r=".46"/>
<circle cx="260.3" cy="76.2" r=".46"/>
</g>
<g font-size="2.8" fill="#840000">
<text x="178" y="190.9">Title:</text>
<text x="187.7" y="190.9">Magnetics</text>
<text x="204.8" y="190.9">and</text>
<text x="212.6" y="190.9">Rectifier</text>
</g>
<g font-size="2.1" fill="#840000">
<text x="216" y="172">The</text>
<text x="221.1" y="172">schematics</text>
<text x="235" y="172">is</text>
<text x="238.2" y="172">for</text>
<text x="242.6" y="172">KiCad</text>
<text x="250.4" y="172">demonstration</text>
<text x="178" y="184">Sheet:</text>
<text x="186.2" y="184">/Magnetics</text>
<text x="200.2" y="184">and</text>
<text x="205.6" y="184">Rectifier/</text>
<text x="178" y="186.7">File:</text>
<text x="184.1" y="186.7">Magnetics</text>
<text x="196.5" y="186.7">and</text>
<text x="201.9" y="186.7">Rectifier.kicad_sch</text>
<text x="178" y="196.9">KiCad</text>
<text x="178" y="194.1">Size:</text>
<text x="184.7" y="194.1">A4</text>
<text x="185.7" y="196.9">E.D.A.</text>
<text x="193.3" y="196.9">9.0.3</text>
<text x="200" y="194.1">Date:</text>
<text x="263" y="194.3">Rev:</text>
<text x="263" y="196.9">Id:</text>
<text x="267.1" y="196.9">2/6</text>
<text x="269.4" y="194.3">V1.0</text>
</g>
<g font-size="1.8" fill="#840000">
<text x="35" y="11.9">1</text>
<text x="85" y="11.9">2</text>
<text x="135" y="11.9">3</text>
<text x="185" y="11.9">4</text>
<text x="235" y="11.9">5</text>
<text x="285" y="11.9">6</text>
<text x="10.3" y="35.9">A</text>
<text x="285.3" y="35.9">A</text>
<text x="10.3" y="85.9">B</text>
<text x="285.3" y="85.9">B</text>
<text x="10.3" y="135.9">C</text>
<text x="285.3" y="135.9">C</text>
<text x="10.3" y="185.9">D</text>
<text x="285.3" y="185.9">D</text>
<text x="35" y="199.9">1</text>
<text x="85" y="199.9">2</text>
<text x="135" y="199.9">3</text>
<text x="185" y="199.9">4</text>
<text x="235" y="199.9">5</text>
<text x="285" y="199.9">6</text>
</g>
<g font-size="1.8" fill="#006464">
<text x="51.1" y="22.7">T1</text>
<text x="51" y="25">7490220122</text>
<text x="51.3" y="28.8">X1+</text>
<text x="71.4" y="28.8">D1+</text>
<text x="188.6" y="27.3">U1</text>
<text x="188.7" y="29.6">FDMQ8205A</text>
<text x="51.3" y="33.9">CX1</text>
<text x="71.7" y="33.9">CD1</text>
<text x="169.8" y="31" transform="rotate(-90 169.8 31)">OUTP</text>
<text x="173.6" y="31" transform="rotate(-90 173.6 31)">OUTP</text>
<text x="181.2" y="31" transform="rotate(-90 181.2 31)">OUTP</text>
<text x="185" y="31" transform="rotate(-90 185 31)">OUTP</text>
<text x="51.3" y="39">X1-</text>
<text x="71.4" y="39">D1-</text>
<text x="154.2" y="41.5">R9</text>
<text x="165.6" y="39">G3</text>
<text x="184.8" y="39">G2</text>
<text x="202.4" y="41.5">R11</text>
<text x="51.3" y="44">X2+</text>
<text x="71.4" y="44">D2+</text>
<text x="154.2" y="44">6.8k</text>
<text x="165.6" y="46.6">G4</text>
<text x="184.8" y="46.6">G1</text>
<text x="202.4" y="44">6.8k</text>
<text x="51.3" y="49.1">CX2</text>
<text x="71.7" y="49.1">CD2</text>
<text x="154.2" y="51.7">8.2k</text>
<text x="154.2" y="49.1">R10</text>
<text x="202.4" y="51.7">8.2k</text>
<text x="202.4" y="49.1">R12</text>
<text x="51.3" y="54.2">X2-</text>
<text x="51.3" y="59.3">X3+</text>
<text x="71.4" y="54.2">D2-</text>
<text x="71.4" y="59.3">D3+</text>
<text x="168.5" y="57.9" transform="rotate(-90 168.5 57.9)">OUTN</text>
<text x="171" y="57.9" transform="rotate(-90 171 57.9)">OUTN</text>
<text x="173.6" y="57.9" transform="rotate(-90 173.6 57.9)">INPUT2</text>
<text x="176.1" y="57.9" transform="rotate(-90 176.1 57.9)">INPUT2</text>
<text x="178.7" y="57.9" transform="rotate(-90 178.7 57.9)">INPUT1</text>
<text x="181.2" y="57.9" transform="rotate(-90 181.2 57.9)">INPUT1</text>
<text x="183.7" y="57.9" transform="rotate(-90 183.7 57.9)">OUTN</text>
<text x="186.3" y="57.9" transform="rotate(-90 186.3 57.9)">OUTN</text>
<text x="51.3" y="64.4">CX3</text>
<text x="71.7" y="64.4">CD3</text>
<text x="252.5" y="65.6">5019</text>
<text x="252.6" y="63.6">TP2</text>
<text x="51.3" y="69.4">X3-</text>
<text x="71.4" y="69.4">D3-</text>
<text x="154.2" y="70.7">Q1</text>
<text x="196.1" y="70.5">Q2</text>
<text x="234.3" y="70.7">FB1</text>
<text x="51.3" y="74.5">X4+</text>
<text x="71.4" y="74.5">D4+</text>
<text x="152.9" y="73.3">MMBTA06-7-F</text>
<text x="185.8" y="72.7">MMBTA06-7-F</text>
<text x="231.7" y="73.3">300</text>
<text x="236.5" y="73.3">OHM</text>
<text x="51.3" y="79.6">CX4</text>
<text x="71.7" y="79.6">CD4</text>
<text x="51.3" y="84.7">X4-</text>
<text x="71.4" y="84.7">D4-</text>
<text x="84.3" y="94.8">R1</text>
<text x="90.7" y="94.8">R2</text>
<text x="97" y="94.8">R3</text>
<text x="103.4" y="94.8">R4</text>
<text x="231.1" y="94.8">C7</text>
<text x="246.4" y="94.8">C8</text>
<text x="264.2" y="94.5">D1</text>
<text x="84.3" y="97.4">75</text>
<text x="90.7" y="97.4">75</text>
<text x="97" y="97.4">75</text>
<text x="103.4" y="97.4">75</text>
<text x="231.1" y="97.4">1nF/100V</text>
<text x="246.4" y="97.4">1nF/100V</text>
<text x="264.2" y="97.1">SMAJ58A-13-F</text>
<text x="104.1" y="107.5">C1</text>
<text x="169.8" y="107.2" transform="rotate(-90 169.8 107.2)">OUTP</text>
<text x="173.6" y="107.2" transform="rotate(-90 173.6 107.2)">OUTP</text>
<text x="181.2" y="107.2" transform="rotate(-90 181.2 107.2)">OUTP</text>
<text x="185" y="107.2" transform="rotate(-90 185 107.2)">OUTP</text>
<text x="188.9" y="103.2">U2</text>
<text x="188.9" y="105.5">FDMQ8205A</text>
<text x="47" y="111.4">0.01uF/100V</text>
<text x="52" y="108.8">C2</text>
<text x="64.4" y="112.6">R5</text>
<text x="70.5" y="112.6">75</text>
<text x="104.1" y="110.1">1nF/100V</text>
<text x="231.7" y="111.4">300</text>
<text x="234.3" y="108.8">FB2</text>
<text x="236.5" y="111.4">OHM</text>
<text x="99" y="119.2">Earth</text>
<text x="154.2" y="117.7">R13</text>
<text x="165.6" y="115.2">G3</text>
<text x="184.8" y="115.2">G2</text>
<text x="202.4" y="117.7">R15</text>
<text x="47" y="124.1">0.01uF/100V</text>
<text x="52" y="121.5">C3</text>
<text x="64.4" y="125.3">R6</text>
<text x="70.5" y="125.3">75</text>
<text x="154.2" y="120.2">6.8k</text>
<text x="154.2" y="125.3">R14</text>
<text x="165.6" y="122.8">G4</text>
<text x="184.8" y="122.8">G1</text>
<text x="202.4" y="120.2">6.8k</text>
<text x="202.4" y="125.3">R16</text>
<text x="154.2" y="127.9">8.2k</text>
<text x="202.4" y="127.9">8.2k</text>
<text x="252.7" y="126.6">TP3</text>
<text x="252.7" y="128.6">5019</text>
<text x="47" y="136.8">0.01uF/100V</text>
<text x="52" y="134.2">C4</text>
<text x="168.5" y="134.1" transform="rotate(-90 168.5 134.1)">OUTN</text>
<text x="171" y="134.1" transform="rotate(-90 171 134.1)">OUTN</text>
<text x="173.6" y="134.1" transform="rotate(-90 173.6 134.1)">INPUT2</text>
<text x="176.1" y="134.1" transform="rotate(-90 176.1 134.1)">INPUT2</text>
<text x="178.7" y="134.1" transform="rotate(-90 178.7 134.1)">INPUT1</text>
<text x="181.2" y="134.1" transform="rotate(-90 181.2 134.1)">INPUT1</text>
<text x="183.7" y="134.1" transform="rotate(-90 183.7 134.1)">OUTN</text>
<text x="186.3" y="134.1" transform="rotate(-90 186.3 134.1)">OUTN</text>
<text x="64.4" y="138">R7</text>
<text x="70.5" y="138">75</text>
<text x="47" y="149.5">0.01uF/100V</text>
<text x="52" y="146.9">C5</text>
<text x="152.9" y="149.7">MMBTA06-7-F</text>
<text x="154.2" y="147.2">Q3</text>
<text x="185.8" y="149.2">MMBTA06-7-F</text>
<text x="196.1" y="146.4">Q4</text>
<text x="64.4" y="150.7">R8</text>
<text x="70.5" y="150.7">75</text>
<text x="91.4" y="158.3">C6</text>
<text x="91.4" y="160.9">1nF/100V</text>
<text x="86.3" y="170">Earth</text>
</g>
<g font-size="1.8" fill="#725600">
<text x="18.3" y="28.8">MX1+</text>
<text x="115.8" y="28.8">TD1+</text>
<text x="18.3" y="39">MX1-</text>
<text x="115.8" y="39">TD1-</text>
<text x="18.3" y="44">MX2+</text>
<text x="115.8" y="44">TD2+</text>
<text x="18.3" y="54.2">MX2-</text>
<text x="18.3" y="59.3">MX3+</text>
<text x="115.8" y="54.2">TD2-</text>
<text x="115.8" y="59.3">TD3+</text>
<text x="18.3" y="69.4">MX3-</text>
<text x="115.8" y="69.4">TD3-</text>
<text x="18.3" y="74.5">MX4+</text>
<text x="115.8" y="74.5">TD4+</text>
<text x="268.2" y="77.1">VDD</text>
<text x="18.3" y="84.7">MX4-</text>
<text x="115.8" y="84.7">TD4-</text>
<text x="268.2" y="115.2">VSS</text>
<text x="112" y="145.6">BR_OFF</text>
</g>
<g font-size="1.8" fill="#0f0f0f">
<text x="38.1" y="27.6">MX1+</text>
<text x="105.4" y="27.6">TD1+</text>
<text x="38.1" y="32.7">PR12</text>
<text x="38.1" y="37.8">MX1-</text>
<text x="105.4" y="37.8">TD1-</text>
<text x="127" y="37.8">PR36</text>
<text x="38.1" y="47.9">PR36</text>
<text x="38.1" y="42.8">MX2+</text>
<text x="105.4" y="42.8">TD2+</text>
<text x="38.1" y="53">MX2-</text>
<text x="105.4" y="53">TD2-</text>
<text x="127" y="50.5">PR12</text>
<text x="38.1" y="58.1">MX3+</text>
<text x="105.4" y="58.1">TD3+</text>
<text x="38.1" y="63.2">PR45</text>
<text x="38.1" y="68.2">MX3-</text>
<text x="105.4" y="68.2">TD3-</text>
<text x="127" y="68.2">BR_OFF</text>
<text x="221.4" y="68.2">BR_OFF</text>
<text x="38.1" y="73.3">MX4+</text>
<text x="105.4" y="73.3">TD4+</text>
<text x="38.1" y="83.5">MX4-</text>
<text x="38.1" y="78.4">PR78</text>
<text x="105.4" y="83.5">TD4-</text>
<text x="25.4" y="114">PR12</text>
<text x="127" y="114">PR78</text>
<text x="25.4" y="126.7">PR36</text>
<text x="127" y="126.7">PR45</text>
<text x="25.4" y="139.4">PR45</text>
<text x="127" y="144.4">BR_OFF</text>
<text x="221.4" y="144.4">BR_OFF</text>
<text x="25.4" y="152.1">PR78</text>
</g>
<g font-size="1.8" fill="#a90000">
<text x="48.2" y="27.7">23</text>
<text x="76.8" y="27.7">2</text>
<text x="168.7" y="24.8" transform="rotate(-90 168.7 24.8)">7</text>
<text x="172.5" y="24.8" transform="rotate(-90 172.5 24.8)">8</text>
<text x="180.1" y="24.8" transform="rotate(-90 180.1 24.8)">5</text>
<text x="183.9" y="24.8" transform="rotate(-90 183.9 24.8)">6</text>
<text x="48.2" y="32.8">24</text>
<text x="76.8" y="32.8">1</text>
<text x="48.2" y="37.8">22</text>
<text x="76.8" y="37.8">3</text>
<text x="163.1" y="37.8">9</text>
<text x="188.5" y="37.8">4</text>
<text x="48.2" y="42.9">20</text>
<text x="76.8" y="42.9">5</text>
<text x="162.5" y="45.5">12</text>
<text x="188.5" y="45.5">1</text>
<text x="48.2" y="48">21</text>
<text x="48.2" y="53.1">19</text>
<text x="76.8" y="48">4</text>
<text x="76.8" y="53.1">6</text>
<text x="48.2" y="58.2">17</text>
<text x="76.8" y="58.2">8</text>
<text x="48.2" y="63.2">18</text>
<text x="76.8" y="63.2">7</text>
<text x="167.4" y="61" transform="rotate(-90 167.4 61)">10</text>
<text x="169.9" y="61" transform="rotate(-90 169.9 61)">11</text>
<text x="172.5" y="61" transform="rotate(-90 172.5 61)">15</text>
<text x="175" y="61" transform="rotate(-90 175 61)">16</text>
<text x="177.5" y="61" transform="rotate(-90 177.5 61)">13</text>
<text x="180.1" y="61" transform="rotate(-90 180.1 61)">14</text>
<text x="182.6" y="60.4" transform="rotate(-90 182.6 60.4)">2</text>
<text x="185.2" y="60.4" transform="rotate(-90 185.2 60.4)">3</text>
<text x="48.2" y="68.3">16</text>
<text x="76.8" y="68.3">9</text>
<text x="48.2" y="73.4">14</text>
<text x="76.2" y="73.4">11</text>
<text x="48.2" y="78.5">15</text>
<text x="48.2" y="83.6">13</text>
<text x="76.2" y="78.5">10</text>
<text x="76.2" y="83.6">12</text>
<text x="168.7" y="101" transform="rotate(-90 168.7 101)">7</text>
<text x="172.5" y="101" transform="rotate(-90 172.5 101)">8</text>
<text x="180.1" y="101" transform="rotate(-90 180.1 101)">5</text>
<text x="183.9" y="101" transform="rotate(-90 183.9 101)">6</text>
<text x="163.1" y="114">9</text>
<text x="188.5" y="114">4</text>
<text x="162.5" y="121.7">12</text>
<text x="188.5" y="121.7">1</text>
<text x="167.4" y="137.2" transform="rotate(-90 167.4 137.2)">10</text>
<text x="169.9" y="137.2" transform="rotate(-90 169.9 137.2)">11</text>
<text x="172.5" y="137.2" transform="rotate(-90 172.5 137.2)">15</text>
<text x="175" y="137.2" transform="rotate(-90 175 137.2)">16</text>
<text x="177.5" y="137.2" transform="rotate(-90 177.5 137.2)">13</text>
<text x="180.1" y="137.2" transform="rotate(-90 180.1 137.2)">14</text>
<text x="182.6" y="136.6" transform="rotate(-90 182.6 136.6)">2</text>
<text x="185.2" y="136.6" transform="rotate(-90 185.2 136.6)">3</text>
</g>
</svg>
